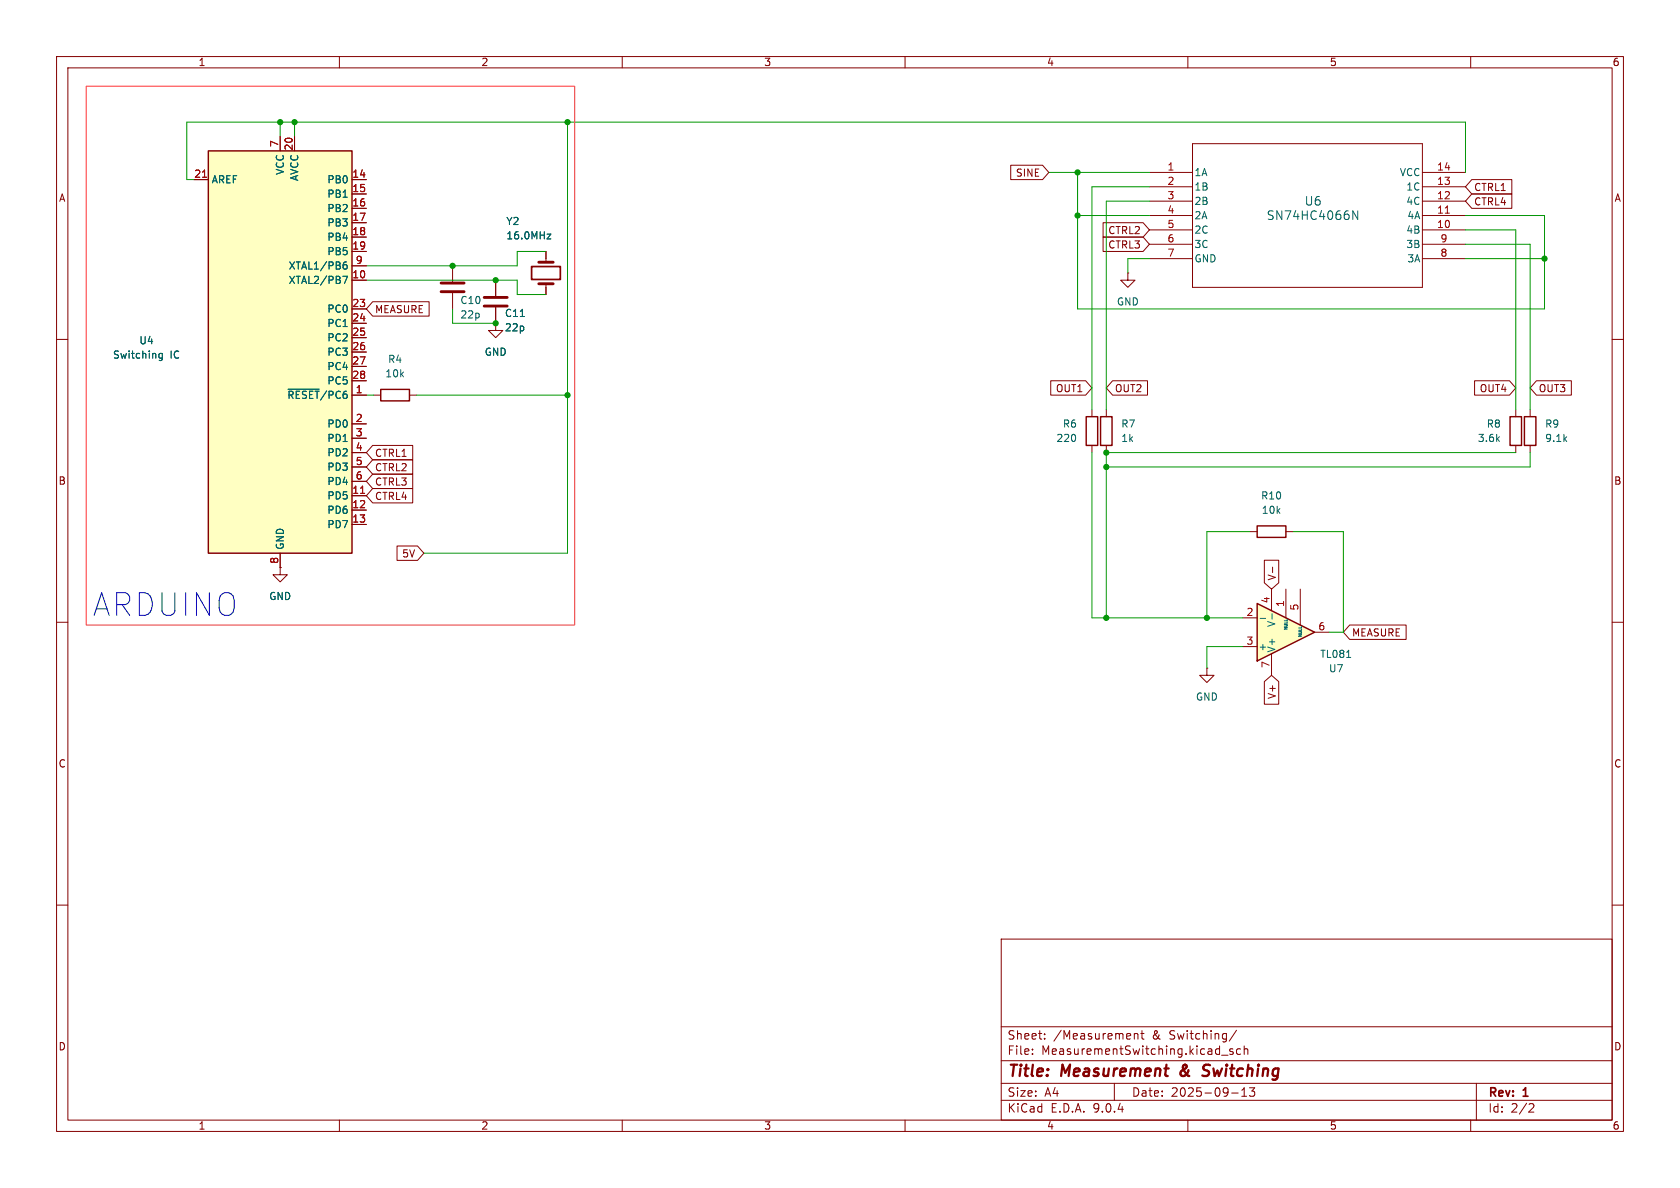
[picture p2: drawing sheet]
<svg xmlns="http://www.w3.org/2000/svg" width="297mm" height="210mm" viewBox="0 0 297 210" stroke-linecap="round" stroke-linejoin="round" font-family="sans-serif">
<g fill="none" stroke="#840000" stroke-width=".18">
<path d="M10 10h277v190h-277zM12 12h273v186h-273zM60 10v2M110 10v2M160 10v2M210 10v2M260 10v2M10 60h2M285 60h2M10 110h2M285 110h2M10 160h2"/>
<path d="M177 166h108v32h-108zM285 160h2M60 198v2M110 198v2M160 198v2M177 194.5h108M177 191.5h108M177 187.5h108M177 181.5h108M182.5 186.3v.1M182.5 185.5v.1M184.7 183.6v.1"/>
<path d="M184.7 182.8v.1M197 191.5v3M200.5 182.7v1M200.5 182.8l.2-.1 .4 .1 .1 .9M201.7 182.7h.5M201.9 182.2v1.3l.3 .2M210 198v2M216 186.5h1.1M217.7 193.2h1.2M218 185.5l-.4-.1-.2 .2 .1 .2 .5 .2v.3h-.6M218.6 182.1l-1.3 2M219.3 185.5l-.4-.1-.3 .3v.4l.1 .2h.6"/>
<path d="M219.5 193.8h.9M219.5 192.7l.5-.4v1.5M220 184.9v1.5M220 185.5l.2-.1 .3 .1 .1 .9M221.8 192.3l-.5 .6 .4 .1v.7l-.2 .1h-.4l-.2-.1M260 198v2M261 191.5v6.5M270.5 195.1l.5 .1 .2 .3-1 1.1h1"/>
</g>
<path d="M208.8 189.4a.53 .53 0 0 0 0 .7M213.6 190a.85 .85 0 0 1-1 .1M213.6 188.2l-.6 .1a.46 .46 0 0 0-.3 .5 .46 .46 0 0 0 .4 .4l.5 .2" fill="none" stroke="#840000" stroke-width=".4"/>
<path d="M15.2 15.2h86.4v95.3h-86.4z" fill="#fff"/>
<path d="M194.6 73.7h2v5h-2z" fill="none" stroke="#840000" stroke-width=".25"/>
<path d="M195.6 72.4v1.3M195.6 78.7v1.3" fill="none" stroke="#840000" stroke-width=".18"/>
<path d="M36.8 26.7h25.4v71.1h-25.4z" fill="#ffffc2"/>
<path d="M36.8 26.7h25.4v71.1h-25.4zM67.3 68.8h5.1v2.1h-5.1zM192 73.7h2.1v5h-2.1zM269.5 73.7h2v5h-2zM222.2 93h5.1v2h-5.1z" fill="none" stroke="#840000" stroke-width=".25"/>
<g fill="none" stroke="#840000" stroke-width=".18">
<path d="M34.3 31.8h2.5M49.5 24.1v2.6M52.1 24.1v2.6M62.2 31.8h2.6M62.2 34.3h2.6M62.2 36.8h2.6M62.2 39.4h2.6M203.2 30.5h7.6M203.2 33h7.6M203.2 35.6h7.6M203.2 38.1h7.6M210.8 25.4h40.7v25.4h-40.7z"/>
<path d="M251.5 30.5h7.6M251.5 33h7.6M251.5 35.6h7.6M251.5 38.1h7.6M62.2 41.9h2.6M62.2 44.5h2.6M62.2 47h2.6M62.2 49.5h2.6M62.2 54.6h2.6M62.2 57.2h2.6M62.2 59.7h2.6M80 47v2.8"/>
<path d="M80 51.8v2.8M87.6 57.2v1.2h1.3l-1.3 1.3-1.2-1.3h1.2M87.6 57.2h.1M87.6 49.5v2.8M87.6 54.4v2.8M96.5 44.5v1.9M96.5 50.2v1.9M199.4 48.3v1.2h1.3l-1.3 1.3-1.3-1.3h1.3M199.4 48.3h.1M203.2 40.6h7.6M203.2 43.2h7.6M203.2 45.7h7.6"/>
<path d="M251.5 40.6h7.6M251.5 43.2h7.6M251.5 45.7h7.6M62.2 62.2h2.6M62.2 64.8h2.6M62.2 67.3h2.6M62.2 69.9h2.6M62.2 74.9h2.6M62.2 77.5h2.6M66 69.9h1.3M72.4 69.9h1.3M193 72.4v1.3"/>
<path d="M193 78.7v1.3M270.5 72.4v1.3M270.5 78.7v1.3M49.5 97.8v2.5M62.2 80h2.6M62.2 82.6h2.6M62.2 85.1h2.6M62.2 87.6h2.6M62.2 90.2h2.6M62.2 92.7h2.6M221 94h1.2M227.3 94h1.3"/>
<path d="M49.5 100.3v1.3h1.3l-1.3 1.3-1.2-1.3h1.2M49.5 100.3h.1"/>
</g>
<path d="M35.8 31.3h.7M255.5 37.7h.7M63.7 87.2h.8" fill="none" stroke="#a90000" stroke-width=".18"/>
<path d="M240 37.3v1.5l-.8-1.5v1.5M60.6 48.8h.8l-.5 1.3M60.7 46.9l.4-.1 .3 .2-.1 .5-.4 .1-.2-.2M61.3 46.3l-.4 .1-.2 .2M92 56h.7M96.7 41.4h.7l-.7 .8h.7M28.7 62.5v1l-.3 .2h-.3M28.7 62.5h-.4l-.2 .2 .1 .6h.5M50.9 68.8h5.5" fill="none" stroke="#006464" stroke-width=".18"/>
<path d="M78 50h4M78 51.6h4M85.6 52.6h4.1M85.6 54.1h4.1M95.2 50.2h2.6M95.2 46.4h2.6" fill="none" stroke="#840000" stroke-width=".51"/>
<path d="M94 47.1h5.1v2.3h-5.1z" fill="none" stroke="#840000" stroke-width=".3"/>
<path d="M222.2 106.7l10.2 5.1-10.2 5z" fill="#ffffc2"/>
<path d="M267 73.7h2v5h-2zM222.2 106.7l10.2 5.1-10.2 5z" fill="none" stroke="#840000" stroke-width=".25"/>
<g fill="none" stroke="#840000" stroke-width=".18">
<path d="M34.3 31.8h2.5M49.5 24.1v2.6M52.1 24.1v2.6M62.2 31.8h2.6M62.2 34.3h2.6M62.2 36.8h2.6M62.2 39.4h2.6M178.7 29.2h5.6l1.1 1.3-1.1 1.3h-5.6zM195 39.4h7.1l1.1 1.2-1.1 1.3h-7.1zM260.2 31.7h7.1v2.6h-7.1l-1.1-1.3zM260.2 34.3h7.1v2.5h-7.1l-1.1-1.2zM62.2 41.9h2.6"/>
<path d="M62.2 44.5h2.6M62.2 47h2.6M62.2 49.5h2.6M62.2 54.6h2.6M62.2 57.2h2.6M62.2 59.7h2.6M65.9 53.3h10v2.6h-10l-1.1-1.3zM87.6 57.2h.1M87.6 49.5v2.8M87.6 54.4v2.8M96.5 44.5v1.2M96.5 50.8v1.3"/>
<path d="M195 41.9h7.1l1.1 1.3-1.1 1.3h-7.1zM62.2 62.2h2.6M62.2 64.8h2.6M62.2 67.3h2.6M62.2 69.9h2.6M62.2 74.9h2.6M62.2 77.5h2.6M65.9 78.7h7.1v2.6h-7.1l-1.1-1.3zM185.8 67.3h6.1l1.1 1.3-1.1 1.3h-6.1zM196.7 67.3h6.2v2.6h-6.2l-1.1-1.3zM260.7 67.3h6.2l1.1 1.3-1.1 1.3h-6.2zM268 72.4v1.3"/>
<path d="M268 78.7v1.3M271.6 67.3h6.2v2.6h-6.2l-1.1-1.3zM49.5 97.8v2.5M62.2 80h2.6M62.2 82.6h2.6M62.2 85.1h2.6M62.2 87.6h2.6M62.2 90.2h2.6M62.2 92.7h2.6M65.9 83.8h7.1v2.6h-7.1l-1.1-1.3zM65.9 81.3h7.1v2.5h-7.1l-1.1-1.2zM65.9 86.4h7.1v2.5h-7.1l-1.1-1.3z"/>
<path d="M70.2 96.5h3.6l1.1 1.3-1.1 1.3h-3.6zM223.5 99h2.6v4l-1.3 1.1-1.3-1.1zM49.5 100.3h.1M213.4 118.1v1.3h1.2l-1.2 1.3-1.3-1.3h1.3M213.4 118.1h.1M219.7 114.3h2.5M219.7 109.2h2.5M224.8 104.1v3.9M224.8 115.6v3.8M225 100.3v.9M227.3 104.1v5.1M229.9 104.1v6.4"/>
<path d="M232.4 111.8h2.5M238.6 110.5h10v2.5h-10l-1.1-1.2zM223.5 120.5l1.3-1.1 1.3 1.1v4h-2.6z"/>
</g>
<g fill="none" stroke="#006464" stroke-width=".18">
<path d="M60.6 48.8h.8l-.5 1.3M60.7 46.9l.4-.1 .3 .2-.1 .5-.4 .1-.2-.2M61.3 46.3l-.4 .1-.2 .2M92 56h.7M96.7 41.4h.7l-.7 .8h.7M28.7 62.5v1l-.3 .2h-.3M28.7 62.5h-.4l-.2 .2 .1 .6h.5M50.9 68.8h5.5M222.8 109.3h.9M224.9 108.5v.9M227 110.9h.6l-.6 .3h.6M227 110.7h.5"/>
<path d="M227 110.4h.5M227 110.1h.6M227.6 109.5v.2h-.6M229.6 112.2h.5l-.5 .3h.5M229.6 112h.4M229.6 111.7h.4M229.6 111.4h.5M230.1 110.8v.2h-.5M238.1 116.2h.7"/>
</g>
<g fill="none" stroke="#009600" stroke-width=".18">
<path d="M49.5 21.6v2.5M52.1 21.6v2.5M100.3 21.6v76.2h-25.4M185.4 30.5h17.8M190.5 30.5v24.1h82.5v-16.5h-13.9M190.5 38.1h12.7M203.2 33h-10.2v39.4M203.2 35.6h-7.6v36.8M259.1 30.5v-8.9h-226.1v10.2h1.3M64.8 49.5h26.6v2.6h5.1M80 54.6v2.6h7.6M96.5 44.5h-5.1v2.5h-26.6"/>
<path d="M203.2 45.7h-3.8v2.6M259.1 43.2h11.4v29.2M259.1 40.6h8.9v31.8M259.1 45.7h13.9M64.8 69.9h1.2M73.7 69.9h26.6M193 80v29.2h26.7M221 94h-7.6v15.2M228.6 94h8.9v17.8h-2.6M268 80h-72.4v29.2M270.5 80v2.6h-74.9M219.7 114.3h-6.3v3.8"/>
</g>
<path d="M15.2 15.2h86.4v95.3h-86.4z" fill="none" stroke="#ff3234" stroke-width=".18"/>
<path d="M35.8 31.3h.7M63.7 87.2h.8" fill="none" stroke="#a90000" stroke-width=".18"/>
<g fill="#009600" stroke="#009600" stroke-width=".18">
<circle cx="100.3" cy="21.6" r=".46"/>
<circle cx="49.5" cy="21.6" r=".46"/>
<circle cx="80" cy="47" r=".46"/>
<circle cx="52.1" cy="21.6" r=".46"/>
<circle cx="100.3" cy="69.9" r=".46"/>
<circle cx="195.6" cy="82.6" r=".46"/>
<circle cx="195.6" cy="80" r=".46"/>
<circle cx="87.6" cy="57.2" r=".46"/>
<circle cx="87.6" cy="49.5" r=".46"/>
<circle cx="190.5" cy="30.5" r=".46"/>
<circle cx="190.5" cy="38.1" r=".46"/>
<circle cx="273" cy="45.7" r=".46"/>
<circle cx="213.4" cy="109.2" r=".46"/>
<circle cx="195.6" cy="109.2" r=".46"/>
</g>
<text font-size="5.6" fill="#0000c2" x="16.4" y="109.2">ARDUINO</text>
<g font-size="2.8" fill="#840000">
<text x="178" y="190.9">Title:</text>
<text x="187.7" y="190.9">Measurement</text>
<text x="209.5" y="190.9">&amp;</text>
<text x="214.3" y="190.9">Switching</text>
</g>
<g font-size="2.1" fill="#006464">
<text x="223.8" y="39.1">SN74HC4066N</text>
<text x="230.6" y="36.6">U6</text>
</g>
<g font-size="2.1" fill="#840000">
<text x="178" y="184">Sheet:</text>
<text x="186.2" y="184">/Measurement</text>
<text x="203.7" y="184">&amp;</text>
<text x="206.9" y="184">Switching/</text>
<text x="178" y="186.7">File:</text>
<text x="184.1" y="186.7">MeasurementSwitching.kicad_sch</text>
<text x="178" y="196.9">KiCad</text>
<text x="178" y="194.1">Size:</text>
<text x="184.7" y="194.1">A4</text>
<text x="185.7" y="196.9">E.D.A.</text>
<text x="193.3" y="196.9">9.0.4</text>
<text x="200" y="194.1">Date:</text>
<text x="207" y="194.1">2025-09-13</text>
<text x="263" y="194.3">Rev:</text>
<text x="263" y="196.9">Id:</text>
<text x="267.1" y="196.9">2/2</text>
<text x="269.4" y="194.3">1</text>
</g>
<g font-size="1.8" fill="#840000">
<text x="35" y="11.9">1</text>
<text x="85" y="11.9">2</text>
<text x="135" y="11.9">3</text>
<text x="185" y="11.9">4</text>
<text x="235" y="11.9">5</text>
<text x="285" y="11.9">6</text>
<text x="10.3" y="35.9">A</text>
<text x="179.5" y="31.4">SINE</text>
<text x="260.5" y="34">CTRL1</text>
<text x="285.3" y="35.9">A</text>
<text x="195.8" y="41.6">CTRL2</text>
<text x="260.5" y="36.5">CTRL4</text>
<text x="195.8" y="44.1">CTRL3</text>
<text x="66.2" y="55.6">MEASURE</text>
<text x="186.6" y="69.5">OUT1</text>
<text x="197" y="69.5">OUT2</text>
<text x="261.5" y="69.5">OUT4</text>
<text x="271.9" y="69.5">OUT3</text>
<text x="66.2" y="81">CTRL1</text>
<text x="66.2" y="83.5">CTRL2</text>
<text x="10.3" y="85.9">B</text>
<text x="66.2" y="86">CTRL3</text>
<text x="66.2" y="88.6">CTRL4</text>
<text x="285.3" y="85.9">B</text>
<text x="71" y="98.7">5V</text>
<text x="225.7" y="102.7" transform="rotate(-90 225.7 102.7)">V-</text>
<text x="238.9" y="112.7">MEASURE</text>
<text x="225.7" y="123.7" transform="rotate(-90 225.7 123.7)">V+</text>
<text x="10.3" y="135.9">C</text>
<text x="285.3" y="135.9">C</text>
<text x="10.3" y="185.9">D</text>
<text x="285.3" y="185.9">D</text>
<text x="35" y="199.9">1</text>
<text x="85" y="199.9">2</text>
<text x="135" y="199.9">3</text>
<text x="185" y="199.9">4</text>
<text x="235" y="199.9">5</text>
<text x="285" y="199.9">6</text>
</g>
<g font-size="1.8" fill="#a90000">
<text x="49.3" y="26.1" transform="rotate(-90 49.3 26.1)">7</text>
<text x="51.8" y="26.7" transform="rotate(-90 51.8 26.7)">20</text>
<text x="34.2" y="31.5">21</text>
<text x="62.2" y="31.5">14</text>
<text x="62.2" y="34">15</text>
<text x="206.3" y="30.2">1</text>
<text x="206.3" y="32.8">2</text>
<text x="206.3" y="35.3">3</text>
<text x="254" y="30.2">14</text>
<text x="254" y="32.8">13</text>
<text x="254" y="35.3">12</text>
<text x="62.2" y="36.6">16</text>
<text x="62.2" y="39.1">17</text>
<text x="62.2" y="41.7">18</text>
<text x="206.3" y="37.8">4</text>
<text x="206.3" y="40.4">5</text>
<text x="254" y="37.8">11</text>
<text x="254" y="40.4">10</text>
<text x="62.2" y="44.2">19</text>
<text x="62.8" y="46.7">9</text>
<text x="206.3" y="42.9">6</text>
<text x="206.3" y="45.5">7</text>
<text x="254.6" y="42.9">9</text>
<text x="254.6" y="45.5">8</text>
<text x="62.2" y="49.3">10</text>
<text x="62.2" y="54.4">23</text>
<text x="62.2" y="56.9">24</text>
<text x="62.2" y="59.4">25</text>
<text x="62.2" y="62">26</text>
<text x="62.2" y="64.5">27</text>
<text x="62.2" y="67.1">28</text>
<text x="62.8" y="69.6">1</text>
<text x="62.8" y="74.7">2</text>
<text x="62.8" y="77.2">3</text>
<text x="62.8" y="79.8">4</text>
<text x="62.8" y="82.3">5</text>
<text x="62.2" y="87.4">11</text>
<text x="62.2" y="89.9">12</text>
<text x="62.8" y="84.8">6</text>
<text x="62.2" y="92.5">13</text>
<text x="49.3" y="99.8" transform="rotate(-90 49.3 99.8)">8</text>
<text x="224.5" y="106.8" transform="rotate(-90 224.5 106.8)">4</text>
<text x="227.1" y="107.4" transform="rotate(-90 227.1 107.4)">1</text>
<text x="220.3" y="109">2</text>
<text x="229.6" y="108" transform="rotate(-90 229.6 108)">5</text>
<text x="233" y="111.5">6</text>
<text x="220.3" y="114">3</text>
<text x="224.5" y="118.2" transform="rotate(-90 224.5 118.2)">7</text>
</g>
<g font-size="1.8" fill="#006464">
<text x="37.3" y="32.6">AREF</text>
<text x="50.4" y="31" transform="rotate(-90 50.4 31)">VCC</text>
<text x="52.9" y="32.1" transform="rotate(-90 52.9 32.1)">AVCC</text>
<text x="57.8" y="32.6">PB0</text>
<text x="57.8" y="35.2">PB1</text>
<text x="211.1" y="31.3">1A</text>
<text x="211.1" y="33.9">1B</text>
<text x="247.4" y="31.3">VCC</text>
<text x="248.5" y="33.9">1C</text>
<text x="57.8" y="37.7">PB2</text>
<text x="57.8" y="40.2">PB3</text>
<text x="89.4" y="40">Y2</text>
<text x="211.1" y="36.4">2B</text>
<text x="211.1" y="39">2A</text>
<text x="211.1" y="41.5">2C</text>
<text x="248.5" y="36.4">4C</text>
<text x="248.5" y="41.5">4B</text>
<text x="248.7" y="39">4A</text>
<text x="50.9" y="47.9">XTAL1/PB6</text>
<text x="57.8" y="42.8">PB4</text>
<text x="57.8" y="45.3">PB5</text>
<text x="89.4" y="42.5">16.0MHz</text>
<text x="211.1" y="44">3C</text>
<text x="211.1" y="46.6">GND</text>
<text x="248.5" y="44">3B</text>
<text x="248.7" y="46.6">3A</text>
<text x="50.9" y="50.4">XTAL2/PB7</text>
<text x="81.3" y="53.9">C10</text>
<text x="57.8" y="55.5">PC0</text>
<text x="57.8" y="58">PC1</text>
<text x="81.3" y="56.5">22p</text>
<text x="89.2" y="56.2">C11</text>
<text x="89.2" y="58.8">22p</text>
<text x="197.4" y="54.2">GND</text>
<text x="19.9" y="63.6">Switching</text>
<text x="24.5" y="61.1">U4</text>
<text x="30.1" y="63.6">IC</text>
<text x="57.8" y="60.6">PC2</text>
<text x="57.8" y="63.1">PC3</text>
<text x="57.8" y="65.6">PC4</text>
<text x="68.5" y="64.4">R4</text>
<text x="85.6" y="63.1">GND</text>
<text x="50.7" y="70.7">~{RESET}/PC6</text>
<text x="57.8" y="68.2">PC5</text>
<text x="68" y="66.9">10k</text>
<text x="57.8" y="75.8">PD0</text>
<text x="187.8" y="75.8">R6</text>
<text x="198.1" y="75.8">R7</text>
<text x="262.7" y="75.8">R8</text>
<text x="273.1" y="75.8">R9</text>
<text x="57.8" y="78.3">PD1</text>
<text x="57.8" y="80.9">PD2</text>
<text x="57.8" y="83.4">PD3</text>
<text x="186.7" y="78.3">220</text>
<text x="198.1" y="78.3">1k</text>
<text x="261.2" y="78.3">3.6k</text>
<text x="273.1" y="78.3">9.1k</text>
<text x="57.8" y="86">PD4</text>
<text x="57.8" y="88.5">PD5</text>
<text x="222.8" y="88.5">R10</text>
<text x="57.8" y="91">PD6</text>
<text x="57.8" y="93.6">PD7</text>
<text x="223" y="91">10k</text>
<text x="50.4" y="97.3" transform="rotate(-90 50.4 97.3)">GND</text>
<text x="47.5" y="106.3">GND</text>
<text x="225.7" y="110.9" transform="rotate(-90 225.7 110.9)">V-</text>
<text x="222.4" y="115.2">+</text>
<text x="225.7" y="115.4" transform="rotate(-90 225.7 115.4)">V+</text>
<text x="233.3" y="116.5">TL081</text>
<text x="234.8" y="119">U7</text>
<text x="211.3" y="124.1">GND</text>
</g>
<g font-size=".7" fill="#006464">
<text x="227.8" y="111.6" transform="rotate(-90 227.8 111.6)">NULL</text>
<text x="230.4" y="112.9" transform="rotate(-90 230.4 112.9)">NULL</text>
</g>
</svg>
